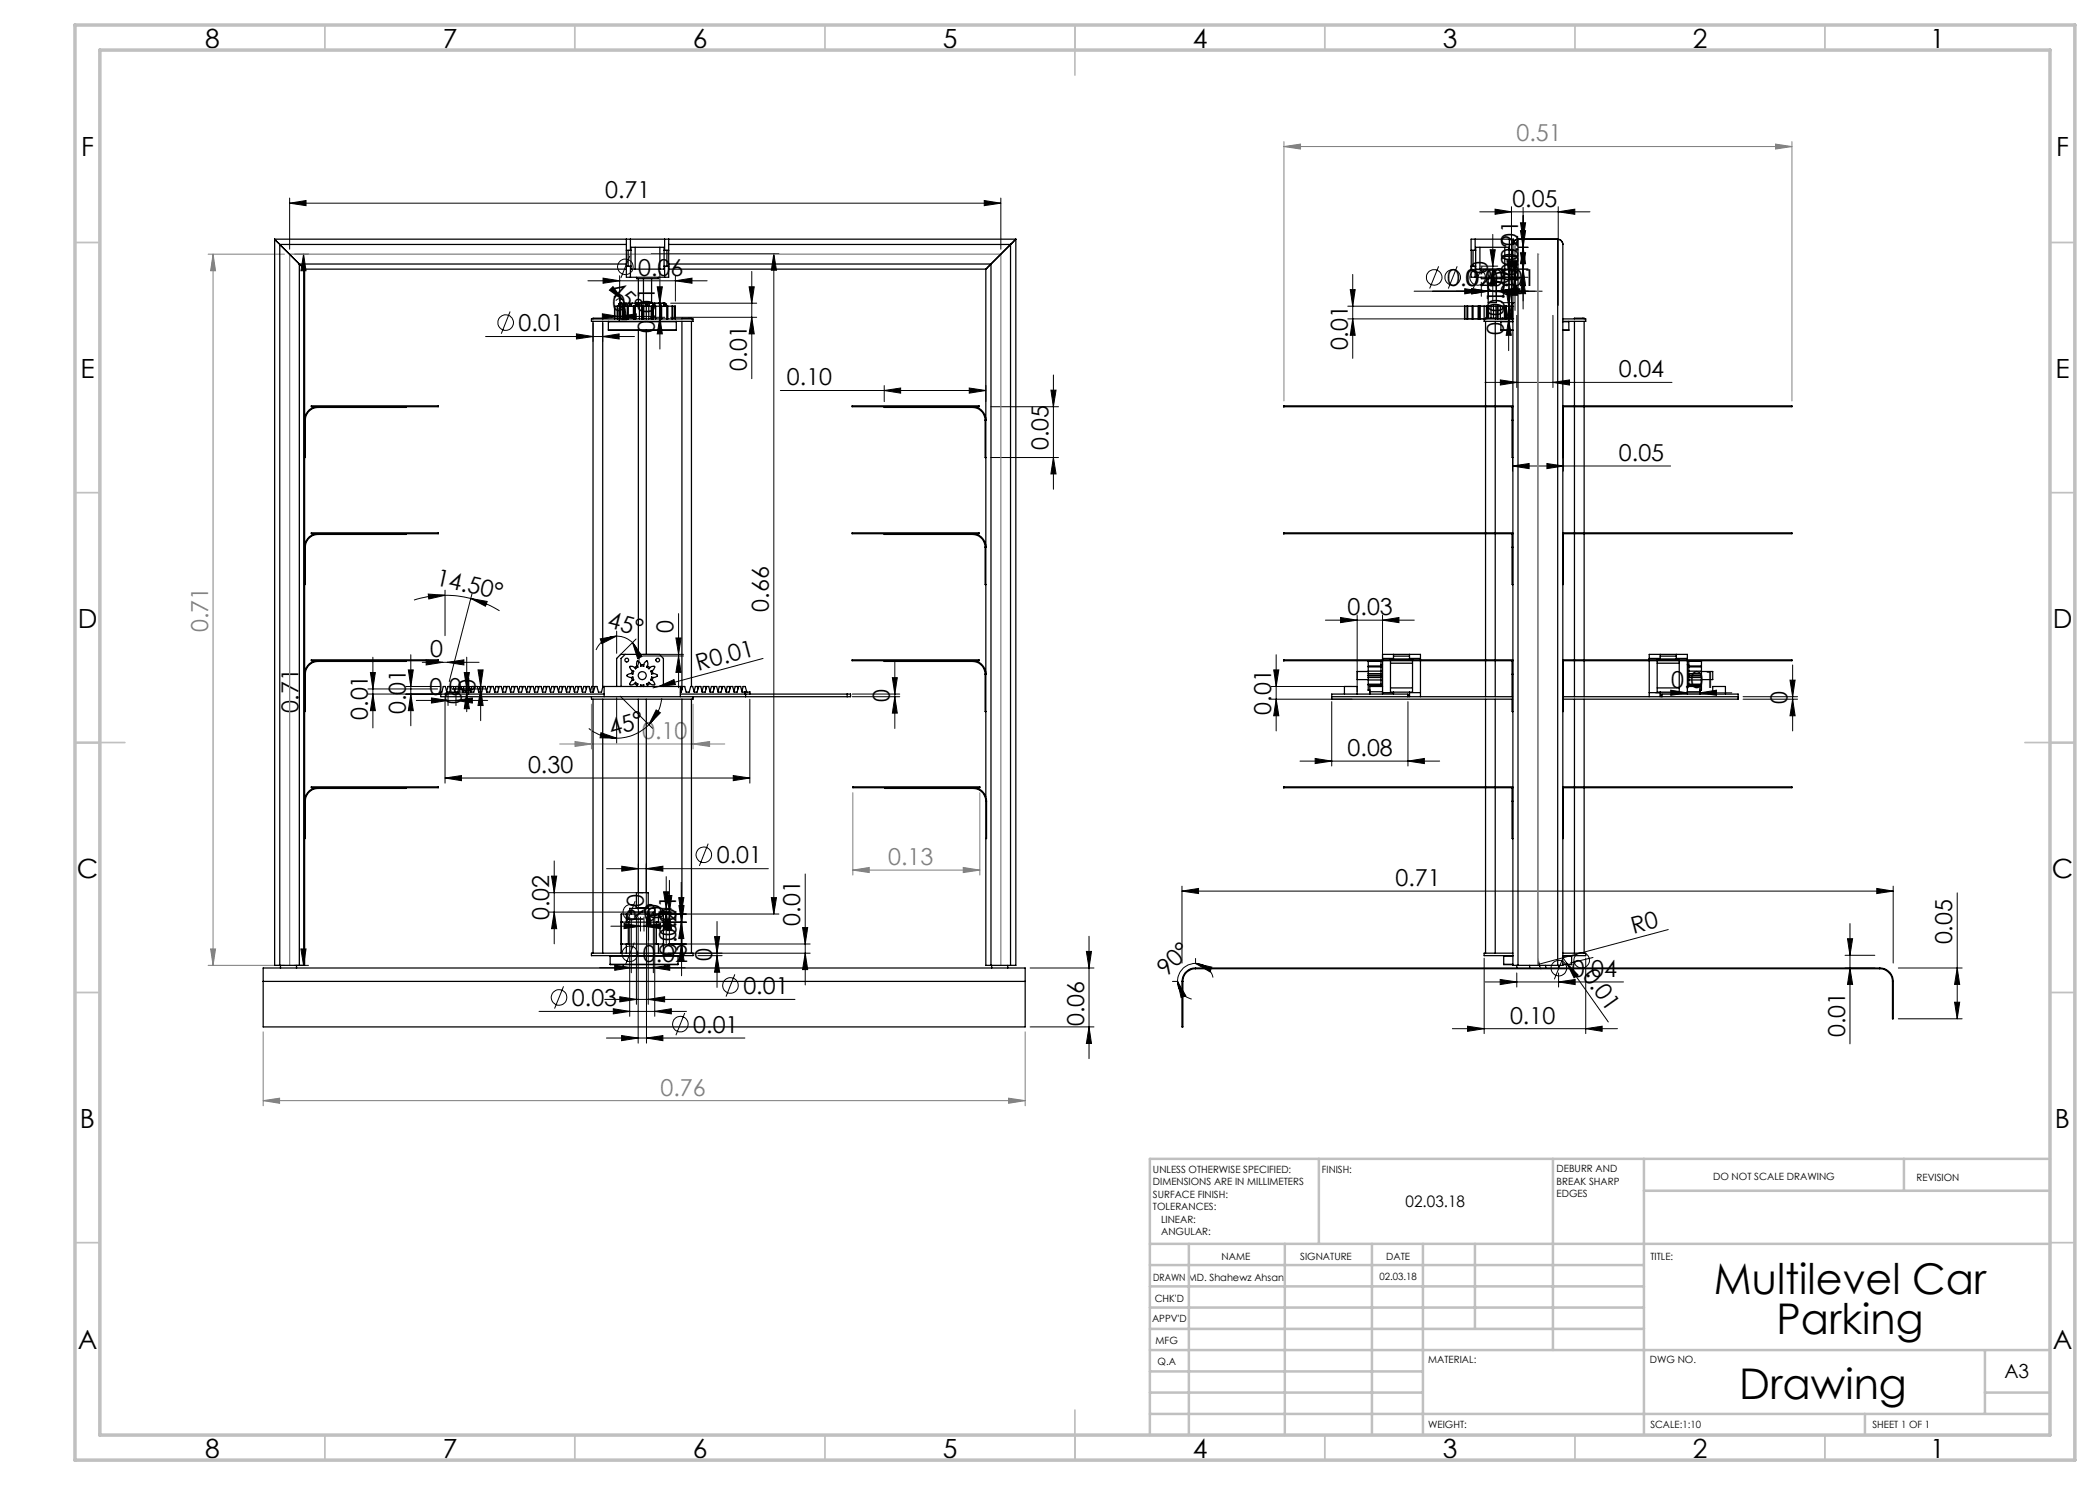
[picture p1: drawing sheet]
<svg xmlns="http://www.w3.org/2000/svg" width="420mm" height="297mm" viewBox="0 0 420 297" stroke-linecap="round" stroke-linejoin="round" font-family="sans-serif">
<g fill="none" stroke="#000" stroke-width=".2">
<path d="M57.9 39.6v10.2M200.2 39.6v10.2M57.9 40.6l3.3-.5v1zM57.9 40.6h142.3M58.9 50.8h2.8M60.7 50.8v142.3M60.7 50.8l.5 3.3h-1zM117.6 56.2h23.8M120.6 55.6l3.3 .6-3.3 .5zM121.9 58l.7-.7 2 2.7zM123.9 55.1v5.1M126 51.1l-1.8 4.5"/>
<path d="M130.2 50.7h25.6M131.4 57.4h1.1l-.5 3.2zM132 54.3v15.5M135.1 56.2l3.3-.6v1.1zM135.1 55.1v5.1M149.8 57.4h1l-.4 3.2zM150.4 54.3v21.4M154.8 50.7l.5 3.3h-1zM154.8 50.7v132.1M196.8 40.1l3.4 .5-3.4 .5zM270.1 57.9h.9l-.5 3.3zM270.5 54.9v16.8"/>
<path d="M282.8 58.2h25.6M287.7 53.3l-1.8 4.4M291.4 53.3l-1.7 4.4M292.9 57.7l3.4 .5-3.4 .6zM294.3 57.7l3.3 .5-3.3 .6zM294.4 57.7l3.2 .5-3.2 .6zM295.9 42.4h22.1M296.2 53.8h3.3M296.2 53.2h3.3M296.3 56.4v2.9M296.4 53.3l-1.8 4.4M297.6 56.4v2.9"/>
<path d="M298 49.9h1l-.4 3.3zM298.6 46.9v13.3M298.6 53.8l.4 3.3h-1zM299 41.8l3.3 .6-3.3 .5zM299.3 58.2l3.2-.5v1.1zM299.3 56.4v2.9M299.3 58.2l3.3-.5v1.1zM300.2 55.5h5.4M300.7 58.2l3.3-.5v1.1zM300.7 56.4v2.9M301.2 57.9h1.1l-.6 3.3zM301.4 52.1h1l-.5 3.4z"/>
<path d="M301.7 55.7h2.3M301.7 54.9v15.2M301.9 49.1v17.8M302.3 41.3v19.8M302.5 52.1h1l-.5 3.4zM303 55.7l.5 3.4h-1zM303 49.1v13M303.7 53.8h1.9M303.7 49.5h1.9M303.7 47.8h1.9M304.1 50.5h1l-.5 3.3zM304.1 46.1h1l-.5 3.4z"/>
<path d="M304.1 44.6h1l-.5 3.2zM304.6 41.5v20.3M304.6 55.5l.5 3.2h-1zM304.6 53.8l.5 3.3h-1zM304.6 49.5l.5 3.2h-1zM311.6 42.4l3.4-.6v1.1zM311.6 41.3v19.8M97.1 67.3h29.8M102 62.3l-1.7 4.4M115.3 66.8l3.3 .5-3.3 .5zM118.6 64.6v3.7M120.5 62.8l3.3 .5-3.3 .5z"/>
<path d="M120.5 67.3l3.3-.5v1zM120.5 64.6v3.7M120.9 63.3h9.4M123.8 61.7v2.6M123.9 63.3l3.3-.5v1zM123.9 61.7v2.6M124.6 60l.2 .6M124.6 60l-.1-.1a.96 .96 0 0 0-1.3 .2M124.8 60.6l.5 3.4h-.9zM124.8 60.6a.89 .89 0 0 1-.7 1M130.1 63.5h2.9M130.1 60.6h2.9"/>
<path d="M132 63.5l.5 3.3h-1.1zM134.1 63.5h17.2M134.1 60.6h17.2M150.4 63.5l.4 3.3h-1zM156.1 78.1h41.1M176.8 78.1l3.3-.5v1zM176.8 77.1v3.2M193.9 77.6l3.3 .5-3.3 .5zM197.2 77.1v3.2M210.2 78h1l-.5 3.3zM210.7 75v22.9M269.6 63.8h27.9"/>
<path d="M269.6 61.2h27.9M270.5 63.8l.5 3.3h-.9zM297 76.5h37.4M299.5 63.8h3.3M299.5 61.2h3.3M300.1 76l3.3 .5-3.3 .5zM300.2 60.5h2.7M301.7 63.8l.6 3.3h-1.1zM301.9 60.5l.5 3.3h-1zM303.4 63.1v14.4M310.6 76.5l3.3-.5v1zM310.6 63.1v14.4"/>
<path d="M198.2 81.3h13.5M198.2 91.5h13.5M210.7 91.5l.5 3.3h-1zM302.5 93.2l3.3-.5v1zM302.5 82.3v11.9M302.5 93.2h31.6M309.4 92.7l3.3 .5-3.3 .5zM312.7 82.3v11.9M85.7 118.8l3.3 .3-3.2 .7zM89 119.1a19.3 19.3 0 0 1 5.2 .6M89 119.1a19.7 19.7 0 0 0-6.2 .9M89 118v9.1"/>
<path d="M94.2 119.7l3.2 .6-.3 .9zM94.2 119.7a20.8 20.8 0 0 1 5.7 2.5M94.4 118.7l-4.5 17.6M73.6 138.8h14.4M73.6 137.8h13.9M74.1 134.5h1l-.5 3.3zM74.6 131.4v14.2M74.6 138.8l.5 3.3h-1zM81.2 137.3h6.8M81.7 134h1l-.5 3.3zM82.2 130.9v14.3M82.2 138.8l.5 3.3h-1z"/>
<path d="M84.5 132.5h11.3M85.2 132l3.3 .5-3.3 .5zM86.3 139.6l3.3 .5-3.3 .5zM89 139.8v16.8M89.5 132.5l3.3-.5v1zM89.6 138.3v2.8M90.3 138.4h4.1M90.5 137.8h6.6M90.6 137.3h6.5M91.2 138.3v2.8M92.9 134.5h1l-.6 3.3zM93.3 131.4v10.9"/>
<path d="M93.3 138.4l.6 3.3h-1zM95.6 134h1l-.5 3.3zM96.1 134.3v9.8M96.1 137.8l.5 3.3h-1zM120.1 127.8l3.2-.6-2.9 1.5zM123.3 127.2a4.6 4.6 0 0 1 3.2 1.3M123.3 127.2a4.7 4.7 0 0 0-4.1 2.8M123.3 126.2v4.5M123.3 139.6v9M124 139.2l6.5 6.5M126.5 128.5l1.9 2.8-.9 .4zM126.5 128.5a4.6 4.6 0 0 1 1 4.9"/>
<path d="M127.2 127.8l-3.2 3.2M128.6 131.2h8.1M128.6 130.9h8.1M131.8 137.3l3-1.4 .3 1zM131.8 137.3l-1.2 .3M132.4 139.6a8.8 8.8 0 0 1-2.6 5.4M135.2 127.6h1l-.5 3.3zM135.7 122.7v14.8M135.7 131.2l.5 3.3h-1zM150 139.8v16.8M152.6 131.7l-20.8 5.6M170.5 139.3h9.5"/>
<path d="M170.5 138.8h9.5M178.5 135.5h1l-.5 3.3zM179 132.5v13.2M179 139.3l.5 3.3h-1zM254.2 137.3h16.2M254.2 139.8h16.2M254.7 134h1.1l-.6 3.3zM255.2 130.9v15.3M255.2 139.8l.6 3.4h-1.1zM265.1 124h17.8M268.1 123.5l3.3 .5-3.3 .5zM271.4 123v15.3"/>
<path d="M276.5 124l3.3-.5v1zM276.5 123v15.3M331.1 138.6h15.3M334.2 138l3.3 .6-3.3 .5zM337.5 137.5v.3M340 138.6l3.3-.6v1.1zM340 137.5v.3M348.6 139.3h10.9M348.6 139.8h10.9M358 136h1l-.5 3.3zM358.5 133v13.2M358.5 139.8l.5 3.4h-1z"/>
<path d="M83.3 140.1h14.2M89 155.6l3.3-.5v1zM89 155.6h61M91.2 140.1l3.3-.5v1zM117.8 145.7l.3 .2a8.9 8.9 0 0 0 5.2 1.7M120.2 146.5l3.1 1.1h-3.3zM129.8 145a9.1 9.1 0 0 1-6.5 2.6M131.2 142l.9 .6-2.3 2.4zM146.6 155.1l3.4 .5-3.4 .5zM260 152.2h27.9M263 151.7l3.3 .5-3.3 .5zM266.3 140.3v12.9"/>
<path d="M281.6 152.2l3.3-.5v1zM281.6 140.3v12.9M109.8 178.5h18.8M110.3 175.2h1l-.5 3.3zM110.8 172.2v16.6M121.3 173.7h32.4M124.4 173.2l3.3 .5-3.3 .5zM127.7 172.8v9M129.3 173.7l3.3-.5v1zM129.3 172.8v9M132.7 178.4h1l-.5 3.3zM133.2 175.3v13.5"/>
<path d="M133.4 179.1h1l-.5 3.3zM133.9 176.1v13.1M135.7 179.5h1.1l-.6 3.3zM136.2 176.5v14.3M136.3 178.1v17.1M141.6 168.7l-1.7 4.5M154.3 179.5h1l-.5 3.3zM161 174.8v22.2M236.4 178.2l3.3-.5v1zM236.4 177.2v15.4M236.4 178.2h142.2M375.4 177.7l3.2 .5-3.2 .5z"/>
<path d="M378.6 177.2v15.4M391.4 178.6v25.2M58.9 193.1h2.8M60.2 189.8h1l-.5 3.3zM109.8 182.4h18.8M110.8 182.4l.5 3.3h-1zM112.7 197.3l-1.8 4.4M119.9 193.5h17.1M120.9 199.9h38.1M122.2 185.2h12.9M122.9 193l3.4 .5-3.4 .6zM124 199.4l3.3 .5-3.3 .5z"/>
<path d="M124.8 184.7l3.3 .5-3.3 .5zM125.9 183.4v19.9M126.3 183.8v10.8M126.9 188.5l-1.8 4.5M127 180.2l-1.7 4.5M127.3 183.4v17.5M127.6 183.4v25.2M128.1 183.4v2.8M128.8 185.2l3.3-.5v1zM128.8 183.4v2.8M129.3 183.4v25.2M129.6 199.9l3.3-.5v1z"/>
<path d="M129.6 183.4v17.5M129.7 181.6v6.4M129.7 181.7l.5 3.3h-1zM130.2 182.8h25.6M130.7 193.5l3.2-.5v1.1zM130.7 183.8v10.8M131 183.4v19.9M131.7 182.4h3.2M132 181.7h2.2M133.2 182.4l.5 3.3h-1zM133.6 190.6h28.4M133.6 188.8h28.4"/>
<path d="M133.6 184.4h3.7M133.9 182.8l.5 3.3h-1zM135.8 181.1h1l-.5 3.3zM136.2 184.4l.6 3.3h-1.1zM136.3 188.8l.5 3.3h-1zM139.6 191.1h4.8M142.9 187.3h1l-.5 3.3zM143.4 184.3v13.2M143.4 191.1l.5 3.3h-1zM147 194.9l-1.8 4.4M160.5 185.5h1l-.5 3.3zM161 190.6l.5 3.3h-1z"/>
<path d="M206 193.6h12.8M217.3 190.3h1l-.5 3.3zM217.8 187.3v24.4M234.5 196.3h1M235.5 196.3l1.7 2.9-1 .3zM235.5 196.3a3.6 3.6 0 0 0 2.8 3.5M239.1 192.7l3.3 .7-.4 1zM239.1 192.7a3.5 3.5 0 0 0-3.6 3.6M239.1 192.7a3.7 3.7 0 0 1 3.5 2.8M239.1 191.7v1.1M296.8 191.6v15.1M297 196.4h27.7"/>
<path d="M300 195.9l3.4 .5-3.4 .5zM303.4 194.6v2.8M307.7 192.9h.1M307.7 192.3l.3 1-.3-.4zM311.7 196.4l3.3-.5v1zM311.7 194.6v2.8M312.5 191.4l.8 1.2M312.7 191.4l-1.8 4.5M313.3 192.6l2.3 2.4-.8 .6zM313.3 192.6l8.4 11.8M317.1 191.6v15.1M318.7 191.5l-4.7 1.1"/>
<path d="M333.7 185.9l-26 7M369 193.6h6M369 191.1h6M369.5 187.7h1l-.5 3.4zM370 184.7v24.1M370 193.6l.5 3.3h-1zM379.7 193.6h12.7M391.4 193.6l.5 3.3h-1zM107.8 202.3h29.5M121.3 207.6h27.7M122.7 201.8l3.2 .5-3.2 .5zM124.3 207.1l3.3 .5-3.3 .5z"/>
<path d="M129.3 207.6l3.3-.5v1zM131 202.3l3.3-.5v1zM136.9 202.6l-1.7 4.4M206 205.4h12.8M217.8 205.4l.5 3.3h-1zM290.5 205.7h33M293.5 205.2l3.3 .5-3.3 .6zM317.1 205.7l3.3-.5v1.1zM379.7 203.8h12.7M390.9 200.4h1l-.5 3.4z"/>
<circle cx="125.1" cy="53.4" r="1.55"/>
<circle cx="286.8" cy="55.5" r="1.55"/>
<circle cx="290.5" cy="55.5" r="1.55"/>
<circle cx="295.5" cy="55.5" r="1.55"/>
<circle cx="101.1" cy="64.5" r="1.56"/>
<circle cx="140.8" cy="171" r="1.56"/>
<circle cx="111.8" cy="199.5" r="1.55"/>
<circle cx="126" cy="190.8" r="1.56"/>
<circle cx="126.2" cy="182.5" r="1.55"/>
<circle cx="146.1" cy="197.1" r="1.55"/>
<circle cx="311.8" cy="193.6" r="1.55"/>
<circle cx="316.3" cy="192" r="1.55"/>
<circle cx="136.1" cy="204.8" r="1.56"/>
</g>
<g fill="none" stroke="#808080" stroke-width=".2">
<path d="M256.8 29.3l3.3-.5v1zM256.8 28.3v51.9M256.8 29.3h101.6M355.1 28.8l3.3 .5-3.3 .5zM358.4 28.3v51.9M41.6 50.8h15.3M42.6 50.8v142.3M42.6 50.8l.5 3.3h-1zM111.9 148.8h33.1M115 148.3l3.3 .5-3.3 .5zM118.3 140.8v9M138.6 148.8l3.3-.5v1z"/>
<path d="M138.6 140.8v9M170.6 158.5v16.5M196 158.5v16.5M170.6 174l3.2-.5v1zM170.6 174h25.4M192.7 173.5l3.3 .5-3.3 .5zM41.6 193.1h15.3M42.1 189.8h1l-.5 3.3zM52.6 206.4v14.8M201.7 219.6l3.3 .5-3.3 .6zM205 206.4v14.8M52.6 220.1l3.3-.5v1.1z"/>
<path d="M52.6 220.1h152.4"/>
</g>
<g fill="none" stroke="#c0c0c0" stroke-width=".35">
<path d="M65 5v5M115 5v5M165 5v5M215 5v10M265 5v5M315 5v5M365 5v5M15 48.5h5M410 48.5h5M15 98.5h5M410 98.5h5M15 148.5h10"/>
<path d="M405 148.5h10M15 198.5h5M410 198.5h5M15 248.5h5M410 248.5h5M65 287v5M115 287v5M165 287v5M215 282v10M265 287v5M315 287v5M365 287v5"/>
</g>
<g fill="none" stroke="#c0c0c0" stroke-width=".5">
<path d="M263.8 231.8v17M310.6 231.8v38.2M328.8 231.8v55.2M328.8 238.2h81.2M380.8 231.8v6.4M410 231.8h-180v55.2M230 248.8h180M230 257.3h98.8M230 253h98.8M237.8 248.8v38.2M257 248.8v38.2M274.4 248.8v38.2"/>
<path d="M284.6 248.8v38.2M295 248.8v17M230 265.8h98.8M230 261.5h98.8M230 278.5h54.6M230 274.3h54.6M230 270h180M397 278.5h13M397 270v12.8M230 282.8h180M373 282.8v4.2"/>
</g>
<path d="M15 5h400v287h-400zM20 10h390v277h-390z" fill="none" stroke="#c0c0c0" stroke-width=".7"/>
<path d="M307.6 50.8v142.3M307.6 50.8h.1M57.9 193.1v-142.3h142.3v142.3" fill="none" stroke="#808080" stroke-width=".25"/>
<g fill="#000">
<path d="M131.8 137.3l3-1.4 .3 1zM307.7 192.3l.3 1-.3-.4zM313.3 192.6l2.3 2.4-.8 .6z"/>
<path d="M57.9 40.6l3.3-.5v1zM196.8 40.1l3.4 .5-3.4 .5zM176.8 78.1l3.3-.5v1zM193.9 77.6l3.3 .5-3.3 .5zM89 155.6l3.3-.5v1zM146.6 155.1l3.4 .5-3.4 .5zM85.2 132l3.3 .5-3.3 .5zM89.5 132.5l3.3-.5v1zM86.3 139.6l3.3 .5-3.3 .5zM91.2 140.1l3.3-.5v1zM236.4 178.2l3.3-.5v1zM375.4 177.7l3.2 .5-3.2 .5zM334.2 138l3.3 .6-3.3 .5zM340 138.6l3.3-.6v1.1z"/>
<path d="M135.1 56.2l3.3-.6v1.1zM120.6 55.6l3.3 .6-3.3 .5z"/>
<path d="M294.3 57.7l3.3 .5-3.3 .6zM299.3 58.2l3.3-.5v1.1z"/>
<path d="M300.7 58.2l3.3-.5v1.1zM292.9 57.7l3.4 .5-3.4 .6zM299.3 58.2l3.2-.5v1.1zM294.4 57.7l3.2 .5-3.2 .6z"/>
<path d="M311.6 42.4l3.4-.6v1.1zM299 41.8l3.3 .6-3.3 .5z"/>
<path d="M115.3 66.8l3.3 .5-3.3 .5zM120.5 67.3l3.3-.5v1z"/>
<path d="M122.6 57.3l-.7 .7 2.7 2zM124.8 60.6l-.4 3.4h.9z"/>
<path d="M270.1 57.9h.9l-.5 3.3zM270.5 63.8l.5 3.3h-.9z"/>
<path d="M301.7 63.8l.6 3.3h-1.1zM301.2 57.9h1.1l-.6 3.3z"/>
<path d="M310.6 76.5l3.3-.5v1zM300.1 76l3.3 .5-3.3 .5z"/>
<path d="M210.2 78h1l-.5 3.3zM210.7 91.5l.5 3.3h-1zM142.9 187.3h1l-.5 3.3zM143.4 191.1l.5 3.3h-1zM129.7 181.7l-.5 3.3h1zM149.8 57.4h1l-.4 3.2zM150.4 63.5l.4 3.3h-1zM92.9 134.5h1l-.6 3.3zM93.3 138.4l.6 3.3h-1zM391.4 193.6l.5 3.3h-1zM390.9 200.4h1l-.5 3.4zM304.1 50.5h1l-.5 3.3zM304.6 55.5l.5 3.2h-1zM302.5 52.1h1l-.5 3.4zM303 55.7l.5 3.4h-1zM301.4 52.1h1l-.5 3.4zM301.9 60.5l.5 3.3h-1z"/>
<path d="M94.2 119.7l3.2 .6-.3 .9zM85.7 118.8l3.3 .3-3.2 .7z"/>
<path d="M120.1 127.8l.3 .9 2.9-1.5zM126.5 128.5l1 3.2 .9-.4z"/>
<path d="M135.7 131.2l.5 3.3h-1zM135.2 127.6h1l-.5 3.3z"/>
<path d="M276.5 124l3.3-.5v1zM268.1 123.5l3.3 .5-3.3 .5zM281.6 152.2l3.3-.5v1zM263 151.7l3.3 .5-3.3 .5z"/>
<path d="M131.2 142l-1.4 3 2.3-2.4zM120.2 146.5l-.2 1.1h3.3z"/>
<path d="M129.3 173.7l3.3-.5v1zM124.4 173.2l3.3 .5-3.3 .5z"/>
<path d="M60.2 189.8h1l-.5 3.3zM60.7 50.8l.5 3.3h-1zM217.8 205.4l.5 3.3h-1zM217.3 190.3h1l-.5 3.3zM161 190.6l.5 3.3h-1zM160.5 185.5h1l-.5 3.3zM136.3 188.8l.5 3.3h-1zM135.8 181.1h1l-.5 3.3zM136.2 184.4l.6 3.3h-1.1zM135.7 179.5h1.1l-.6 3.3zM133.9 182.8l.5 3.3h-1zM133.4 179.1h1l-.5 3.3zM154.3 179.5h1l-.5 3.3zM154.8 50.7l.5 3.3h-1zM133.2 182.4l.5 3.3h-1zM132.7 178.4h1l-.5 3.3zM110.8 182.4l.5 3.3h-1zM110.3 175.2h1l-.5 3.3zM132 63.5l.5 3.3h-1.1zM131.4 57.4h1.1l-.5 3.2zM179 139.3l.5 3.3h-1zM178.5 135.5h1l-.5 3.3zM82.2 138.8l.5 3.3h-1zM81.7 134h1l-.5 3.3zM74.6 138.8l.5 3.3h-1zM74.1 134.5h1l-.5 3.3zM96.1 137.8l.5 3.3h-1zM95.6 134h1l-.5 3.3zM370 193.6l.5 3.3h-1zM369.5 187.7h1l-.5 3.4zM358.5 139.8l.5 3.4h-1zM358 136h1l-.5 3.3zM255.2 139.8l.6 3.4h-1.1zM254.7 134h1.1l-.6 3.3zM298.6 53.8l.4 3.3h-1zM298 49.9h1l-.4 3.3zM304.6 53.8l.5 3.3h-1zM304.1 46.1h1l-.5 3.4zM304.6 49.5l.5 3.2h-1zM304.1 44.6h1l-.5 3.2z"/>
<path d="M122.9 193l3.4 .5-3.4 .6zM130.7 193.5l3.2-.5v1.1z"/>
<path d="M235.5 196.3l.7 3.2 1-.3zM239.1 192.7l2.9 1.7 .4-1z"/>
<path d="M300 195.9l3.4 .5-3.4 .5zM311.7 196.4l3.3-.5v1z"/>
<path d="M131 202.3l3.3-.5v1zM122.7 201.8l3.2 .5-3.2 .5zM129.6 199.9l3.3-.5v1zM124 199.4l3.3 .5-3.3 .5zM129.3 207.6l3.3-.5v1zM124.3 207.1l3.3 .5-3.3 .5zM128.8 185.2l3.3-.5v1zM124.8 184.7l3.3 .5-3.3 .5zM123.9 63.3l3.3-.5v1zM120.5 62.8l3.3 .5-3.3 .5zM309.4 92.7l3.3 .5-3.3 .5zM302.5 93.2l3.3-.5v1z"/>
<path d="M317.1 205.7l3.3-.5v1.1zM293.5 205.2l3.3 .5-3.3 .6z"/>
</g>
<g fill="#808080">
<path d="M201.7 219.6l3.3 .5-3.3 .6zM52.6 220.1l3.3-.5v1.1zM192.7 173.5l3.3 .5-3.3 .5zM170.6 174l3.2-.5v1zM138.6 148.8l3.3-.5v1zM115 148.3l3.3 .5-3.3 .5zM355.1 28.8l3.3 .5-3.3 .5zM256.8 29.3l3.3-.5v1z"/>
<path d="M42.1 189.8h1l-.5 3.3zM42.6 50.8l.5 3.3h-1z"/>
</g>
<g fill="none" stroke="#000" stroke-width=".25">
<path d="M54.9 47.8l1.1 1.1M54.9 47.8v145.3h1.1M54.9 47.8h148.3M56 48.9l3.9 3.9M56 48.9v144.2M56 48.9h69.3M59.9 52.8l1 1M59.9 52.8v140.3M59.9 52.8h65.4M60.9 53.8v139.3h-1M60.9 53.8h64.4M125.3 53.2h.9"/>
<path d="M125.3 47.8v7.7h8.4v-7.7M125.3 50.1h.9M125.6 50.1v3.1M126.1 47.8v2.3M126.1 53.2v2.3M126.2 49.5h6.6v4.3h-6.6zM127 49.5v4.3M127.3 55.5v.2h4.4v-.2M127.7 55.7v4.9M128.7 55.7v4.8h1.6v-4.8M132 49.5v4.3M132.8 53.2h.9"/>
<path d="M132.8 50.1h.9M132.9 47.8v2.3M132.9 53.2v2.3M133.4 50.1v3.1M133.7 53.8h63.5M133.7 48.9h68.4M133.7 52.8h64.5M197.2 53.8v105.5M198.2 52.8l-1 1M198.2 52.8v140.3M202.1 48.9v144.2M202.1 48.9l-3.9 3.9"/>
<path d="M203.2 47.8l-1.1 1.1M203.2 47.8v145.3h-1.1M294.3 50.1v3.1M294.6 50.1v3.1M295 47.8v2.3M295 53.2v2.3M295.1 53.2h-.9v2.3h8.4M296 49.5v4.3M296.3 55.5v.2h4.4v-.2M297.6 55.7v4.8h1.7v-4.8M301 49.5v4.3M301.8 50.1v3.1"/>
<path d="M301.9 47.8v2.3M301.9 53.2v2.3M302.3 50.1v3.1M302.6 48.9v144.2h1M302.6 50.1h-.8v-.6h-6.7v4.3h6.7v-.6h.8M302.7 48.4v-.6h-8.5v2.3h.9M303.6 47.8a1.02 1.02 0 0 0-1 1.1M303.6 47.8h7.9M303.6 47.8v145.3M311.5 47.8a1.09 1.09 0 0 1 1.1 1.1M311.5 47.8a1.02 1.02 0 0 1 1.1 1.1M311.5 47.8v145.3"/>
<path d="M312.6 48.9v144.2h-1.1M118.6 63.8v-.2h1.9v.2M118.6 64.3v74.1M120.5 64.3v73.2M121.7 66h13.6M121.7 64.3h.1M121.7 64.3h13.6M121.7 64.3v1.7M122.9 61.2h.5M122.9 61.2v2.6M123.4 61.2h.1M123.4 61.2v2.6"/>
<path d="M123.5 61.2h.5M123.5 61.2v2.6M123.8 60.8h.1M123.8 60.8v.4M123.9 60.6h.2M123.9 60.6h.1M123.9 60.6l-.1 .2M124 61.2h.5M124 61.2v2.6M124 60.8h.1M124 60.8v3M124.1 60.6h.2"/>
<path d="M124.1 60.6l-.1 .2M124.1 60.8v.4M124.3 60.6h.5M124.3 60.6l-.2 .2M124.5 63.8h.1M124.5 61.2h.1M124.5 61.2v2.6M124.5 63.8h-6.2v.5h20.3v-.5h-4.1M124.6 63.8h.8M124.6 61.2h.8M124.6 61.2v2.6M124.7 60.8h.3"/>
<path d="M124.7 60.8v.4M124.8 60.6h.4M124.8 60.6l-.1 .2M125 60.8v.4M125.2 60.6h.7M125.2 60.6l-.2 .2M125.4 63.8h.3M125.4 61.2h.3M125.4 61.2v2.6M125.7 63.8h1M125.7 61.2h1M125.7 61.2v2.6"/>
<path d="M125.9 60.8h.4M125.9 60.6h.5M125.9 60.6v.6M126.3 60.8v.4M126.4 60.6h.7M126.4 60.6l-.1 .2M126.7 63.8h.2M126.7 61.2h.2M126.7 61.2v2.6M126.9 63.8h.2M126.9 61.2h1M126.9 63.8h.1"/>
<path d="M126.9 61.2h.1M126.9 61.2v2.6M127.1 63.8h.8M127.1 60.6h.2M127.1 60.6v3.2M127.3 60.6h.1M127.3 60.6v.6M127.4 60.6h.6M127.4 60.6l.1 .2M127.5 60.8h.3M127.5 60.8v.4M127.7 66.1v64.8"/>
<path d="M127.8 60.8v.4M127.9 63.8h.4M127.9 61.2h.4M127.9 61.2v2.6M128 60.6h.3M128 60.6l-.2 .2M128.3 60.6h.3M128.3 60.6v.6M128.3 63.8h.2M128.3 61.2h.2M128.3 61.2v2.6M128.5 63.8h.3"/>
<path d="M128.5 61.2h.3M128.5 61.2v2.6M128.6 60.6h.4M128.6 60.6v.6M128.8 63.8h.5M128.8 61.2h.5M128.8 61.2v2.6M129 60.6h.5M129 60.6l.1 .2M129.1 60.8h.4M129.1 60.8v.4M129.3 63.8h.5"/>
<path d="M129.3 61.2h.5M129.3 60.5v.1M129.3 61.2v2.6M129.3 66.1v64.8M129.5 60.8v.4M129.5 60.6h.1M129.5 60.6v.2M129.6 60.6h.3M129.6 60.6v.6M129.8 63.8h.4M129.8 61.2h.4M129.8 61.2v2.6"/>
<path d="M129.9 60.6h.6M129.9 60.6v.6M130.2 63.8h.3M130.2 61.2h.3M130.2 61.2v2.6M130.5 60.6h.5M130.5 60.6l.1 .2M130.5 63.8h.2M130.5 61.2h.2M130.5 61.2v2.6M130.6 60.8h.4M130.6 60.8v.4"/>
<path d="M130.7 63.8h.4M130.7 61.2h.4M130.7 61.2v2.6M131 60.6h.7M131 60.6v.6M131.1 63.8h.8M131.1 61.2h.8M131.1 61.2v2.6M131.7 60.6h.4M131.7 60.6l.2 .2M131.9 60.8h.3M131.9 60.8v.4"/>
<path d="M131.9 63.8h.3M131.9 61.2h.3M131.9 61.2v2.6M132.1 60.6h.5M132.1 60.6l.1 .2M132.2 63.8h.1M132.2 61.2h.1M132.2 60.8v3M132.3 63.8h1M132.3 61.2h1M132.3 61.2v2.6M132.6 60.6h.2"/>
<path d="M132.6 60.6l.2 .2M132.8 60.8h.1M132.8 60.6h.2M132.8 60.8v.4M132.8 60.6l.1 .2M132.9 60.8v.4M133 60.6l.1 .2M133.1 60.8h.1M133.1 60.8v.4M133.3 63.8h.3M133.3 61.2h.3M133.3 61.2v2.6"/>
<path d="M133.6 63.8h.8M133.6 61.2h.8M133.6 61.2v2.6M134.4 63.8h.1M134.4 61.2h.1M134.4 61.2v2.6M134.5 61.2h.5M134.5 61.2v2.6M135 61.2v2.6M135.2 64.3h.1M135.3 64.3v1.7M136.4 63.8v-.2h1.9v.2"/>
<path d="M136.4 64.3v73.7M138.3 64.3v73M292.9 61.2h.5M292.9 63.8h.5M292.9 61.2v2.6M293.4 61.2h.1M293.4 63.8h.1M293.4 61.2v2.6M293.5 61.2h.9M293.5 63.8h.9M293.5 61.2v2.6M294.4 61.2h.2"/>
<path d="M294.4 63.8h.2M294.4 61.2v2.6M294.6 61.2h1M294.6 63.8h1M294.6 61.2v2.6M295.6 61.2h.2M295.6 63.8h.2M295.6 61.2v2.6M295.8 61.2h.3M295.8 63.8h.3M295.8 61.2h.1M295.8 63.8h.1"/>
<path d="M295.8 61.2v2.6M296.1 61.2h.7M296.1 63.8h6.5M296.1 61.2v2.6M296.8 61.2h.5M296.8 61.2v3.1h5.8M297.1 64.3v16.9M297.3 61.2h.2M297.3 63.6h-.2v.2M297.3 63.6h1.7v.2M297.3 61.2v2.4M297.5 61.2h.2"/>
<path d="M297.5 61.2v2.4M297.7 61.2h.5M297.7 61.2v2.4M298.2 61.2h.5M298.2 61.2v2.4M298.7 61.2h.5M298.7 61.2v2.4M299 64.3v16.9M299.2 61.2h.3M299.2 61.2v2.6M299.5 61.2h.1M299.5 61.2v2.6"/>
<path d="M299.6 61.2h.5M299.6 61.2v2.6M300.1 61.2h.8M300.1 61.2v2.6M300.2 66l2.4 .1M300.2 66h2.4M300.2 64.3h2.4M300.2 64.3v1.7M300.2 64.3h.1M300.9 61.2h.2M300.9 61.2v2.6M301.1 61.2h.1"/>
<path d="M301.1 61.2v2.6M301.1 61.2h.2M301.3 61.2h1.2v2.6M301.3 61.2v2.6M302.3 60.8h.1M302.3 60.8l.3-.2-.2 .2M302.3 60.8v3M302.4 60.8v.4M302.5 61.2h.1M312.6 66h1.2M312.6 64.3h1.2M312.6 63.8h4.5v.5h-4.5"/>
<path d="M313.7 64.3h.1M313.8 66l-1.2 .1M313.8 64.3v1.7M314.9 63.8v-.2h1.9v.2M314.9 64.3v16.9M316.8 64.3v16.9M61.1 84v7.5h-.2M62.3 81.2h25.4v.1h-25.4zM63.6 81.5a2.57 2.57 0 0 0-2.5 2.5M63.6 81.5v-.2a2.62 2.62 0 0 0-2.7 2.7h.2M81.2 81.3v.2h-17.6M170.4 81.2h25.4v.1h-25.4z"/>
<path d="M176.8 81.3v.2h17.7M194.5 81.5v-.2a2.62 2.62 0 0 1 2.7 2.7h-.2M194.5 81.5a2.57 2.57 0 0 1 2.5 2.5M197 84v7.5h.2M256.8 81.2v.1M297.1 81.3v25.3M299 81.3v25.3M302.4 81.5v2.5M302.4 81.5h.1M302.4 84h.2M302.4 84v7.5h.2M302.4 81.3v.2"/>
<path d="M302.5 81.3v10.2M302.6 81.2h-45.9v.1h45.9M312.6 81.2h45.8v.1h-45.8M312.6 84h.1M312.7 81.3v2.7M312.7 84v7.5h-.1M314.9 81.3v25.3M316.8 81.3v25.3M61.1 109.4v7.5h-.2M62.3 106.6h25.4v.1h-25.4zM63.6 106.9a2.57 2.57 0 0 0-2.5 2.5M63.6 106.9v-.2a2.62 2.62 0 0 0-2.7 2.7h.2"/>
<path d="M81.2 106.7v.2h-17.6M170.4 106.6h25.4v.1h-25.4zM176.8 106.7v.2h17.7M194.5 106.9a2.57 2.57 0 0 1 2.5 2.5M194.5 106.9v-.2a2.62 2.62 0 0 1 2.7 2.7h-.2M197 109.4v7.5h.2M256.8 106.6v.1M297.1 106.7v25.3M299 106.7v25.3M302.4 106.9v2.5M302.4 109.4h.2M302.4 106.9h.1"/>
<path d="M302.4 109.4v7.5h.2M302.4 106.7v.2M302.5 106.7v10.2M302.6 106.6h-45.9v.1h45.9M312.6 106.6h45.8v.1h-45.8M312.6 109.4h.1M312.7 106.7v2.7M312.7 109.4v7.5h-.1M314.9 106.7v25.3M316.8 106.7v25.3M61.1 134.8v7.5h-.2M62.3 132h25.4v.1h-25.4z"/>
<path d="M63.6 132.3v-.2a2.62 2.62 0 0 0-2.7 2.7h.2M63.6 132.3a2.57 2.57 0 0 0-2.5 2.5M81.2 132.1v.2h-17.6M88.2 138.8v.5h81.9v-.5h-34M90.1 137.8l-.1-.5h-.4l-.3 1M91.7 137.8l-.1-.5h-.4l-.3 1M93.3 137.8l-.1-.5h-.4l-.3 1M94.9 137.8l-.1-.5h-.4l-.3 1M96.5 137.8l-.1-.5h-.4l-.3 1M98.1 137.8l-.1-.5h-.4l-.3 1M99.7 137.8l-.1-.5h-.4l-.3 1M101.3 137.8l-.1-.5h-.4l-.3 1"/>
<path d="M102.9 137.8l-.1-.5h-.4l-.3 1M104.5 137.8l-.1-.5h-.4l-.3 1M106.1 137.8l-.1-.5h-.4l-.3 1M107.7 137.8l-.1-.5h-.5l-.2 1M109.3 137.8l-.2-.5h-.3l-.3 1M110.9 137.8l-.2-.5h-.4l-.2 1M112.5 137.8l-.1-.5h-.5l-.2 1M114.1 137.8l-.2-.5h-.4l-.2 1M115.7 137.8l-.2-.5h-.4l-.2 1M117.3 137.8l-.2-.5h-.4l-.2 1M118.3 139.3v.5h20.3v-.5M118.6 139.8v50.8"/>
<path d="M118.6 137.3h-.3l-.2 1M120.5 139.8v50.8M120.8 137.3v2M123.3 137.3v-5.6l.8-.8h7.8l.8 .8v5.6M125 130.9l-.8 .8v5.6M126.3 135.5l.2 .6M126.5 134.2l-.2 .5M126.9 136.7l.5 .4M127.4 137.3l.2-.5-.2-.1a.32 .32 0 0 0-.4-.2 .32 .32 0 0 0-.2 .3 .59 .59 0 0 1-.9 0 1.01 1.01 0 0 1 .9-.8l-.2-.6a.79 .79 0 0 1-1.2-.4 1.05 1.05 0 0 1 1.2-.2l.2-.6a1 1 0 0 1-.9-.9 .91 .91 0 0 1 1.2 .5l.5-.4a.85 .85 0 0 1 0-1.2 .98 .98 0 0 1 .5 1h.3a.33 .33 0 0 0 .4-.1 .33 .33 0 0 0 0-.4l.5-.5a.85 .85 0 0 1 0 1.2l.2 .1a.32 .32 0 0 0 .3 .2 .32 .32 0 0 0 .3-.3 .63 .63 0 0 1 .9-.1v.1a.92 .92 0 0 1-.9 .8l.2 .6a.79 .79 0 0 1 1.2 .4 1.05 1.05 0 0 1-1.2 .2l-.2 .6a.91 .91 0 0 1 .9 .9 .81 .81 0 0 1-1.2-.4l-.5 .3 .2 .5M127.4 133.2l-.5 .3M127.7 139.8v38.7M128.1 137.3v-.3h.7v.3"/>
<path d="M128.1 132.9h.7M129.3 139.8v38.7M129.5 133.2l.5 .3M130 136.7l-.5 .4M130.4 134.2l.2 .5M130.6 135.5l-.2 .6M136.1 138.4h.1l.3-1.1h.4l.3 1.1h.6l.3-1.1h.4l.4 1.1h.5l.3-1.1h.5l.2 1.1h.6l.3-1.1h.4l.3 1.1h.6l.3-1.1h.4l.3 1.1h.6l.3-1.1h.4l.3 1.1h.6l.3-1.1h.4l.3 1.1h.6l.3-1.1h.4l.3 1.1h.6M136.1 137.3v2M136.4 139.8v50.8M136.4 137.6l-.1-.3h-15.7l-.3 1.1h-.6l-.3-1.1h-.4l-.3 1.1h-.6l-.3-1.1h-.4l-.3 1.1h-.6l-.3-1.1h-.4l-.3 1.1h-.6l-.3-1.1h-.4l-.3 1.1h-.6l-.3-1.1h-.4l-.3 1.1h-.6l-.3-1.1h-.4l-.3 1.1h-.6l-.3-1.1h-.4l-.3 1.1h-.6l-.3-1.1h-.4l-.3 1.1h-.6l-.3-1.1h-.4l-.3 1.1h-.6l-.3-1.1h-.4l-.3 1.1h-.6l-.3-1.1h-.4l-.3 1.1h-.6l-.3-1.1h-.4l-.3 1.1h-.6l-.2-1.1h-.5l-.2 1.1h-.6l-.4-1.1h-.4l-.3 1.1h-.5l-.4-1.1h-.4l-.3 1.1h-.6l-.2-1.1h-.5l-.2 1.1h-.6l-.3-1.1h-.4l-.3 1.1h-.6l-.3-1.1h-.4l-.4 1.1h-.5l-.3-1.1h-.5l-.2 1.1h-.6l-.3-1.1h-.4l-.3 1.1h-.3v.4h32.7M138.3 139.8v50.8M139.6 137.8l-.1-.5h-.4l-.3 1"/>
<path d="M141.2 137.8l-.1-.5h-.4l-.3 1M142.8 137.8l-.1-.5h-.4l-.3 1M144.4 137.8l-.1-.5h-.4l-.3 1M146 137.8l-.1-.5h-.4l-.3 1M147.6 137.8l-.1-.5h-.5l-.2 1M148.4 138.3l.2-1h.4l.4 1.1h.6v.4M149 138.4v.4M149.1 138.8v.5M169.4 138.8v.5M170.4 132h25.4v.1h-25.4zM176.8 132.1v.2h17.7M194.5 132.3v-.2a2.62 2.62 0 0 1 2.7 2.7h-.2"/>
<path d="M194.5 132.3a2.57 2.57 0 0 1 2.5 2.5M197 134.8v7.5h.2M256.8 132v.1M266.3 139.3h36.2M268.9 138.8v-1.5h2.5v1.5M273.6 135v.2M273.6 135.2v.3M273.6 134.7v.3M273.6 136v.8M273.6 136.8v.1M273.6 133.3v.1M273.6 133.4v.8"/>
<path d="M273.6 133.2v.1M273.6 134.2v.5M273.6 135.5v.5M273.6 137v1M273.6 132.2v1M273.6 138h.4M273.6 134.3h-2.2v1.6h2.2M273.6 135.5h2.6M273.6 134.7h2.6M273.6 137h2.6M273.6 133.2h2.6M273.6 135.2h2.6"/>
<path d="M273.6 135h2.6M273.6 136h2.6M273.6 136.8h2.6M273.6 136.9h2.6M273.6 133.3h2.6M273.6 133.4h2.6M273.6 134.2h2.6M273.6 132.2h2.6M273.6 132.2h.1M273.6 136.9v.1M274 138.4h2.5M276.2 135v.2"/>
<path d="M276.2 135.2v.3M276.2 134.7v.3M276.2 135.5v1.3M276.2 136.8v.1M276.2 133.3v.1M276.2 133.4v1.3M276.2 136.9v.1M276.2 133.2v.1M276.2 137v.3M276.2 132.2v1M276.2 132.9h.3M276.2 132.2h.1"/>
<path d="M276.5 137.3h-2.5v1.5M276.5 132v-1.1h7.6v1.1M276.5 132.1v6.7M276.5 138.5h2.2M276.5 131.7h2.2M278.1 132.1v6.3h4.4v-6.3M278.1 132v-.2h4.4v.2M278.1 132.6h4.4M278.1 137.6h4.4M278.7 130.9v.9M278.7 138.4v.4M278.7 131.2h3.2"/>
<path d="M281.6 139.3v-.5h-15.3v1h36.2M281.6 139h.3M281.9 130.9v.9M281.9 138.4v.9M281.9 138.5h2.2M281.9 131.7h2.2M284.1 132.1v7.2M297.1 132.1v7.2M297.1 139.8v17.6M299 132.1v7.2M299 139.8v17.6M302.4 132.3v2.5"/>
<path d="M302.4 139.8v2.5h.2M302.4 134.8h.2M302.4 132.3h.1M302.4 132.1v.2M302.4 134.8v4.5M302.5 132.1v10.2M302.6 132h-45.9v.1h45.9M312.6 132h45.8v.1h-45.8M312.6 134.8h.1M312.7 132.1v2.7M312.7 139.3h34.9M312.7 134.8v7.5h-.1"/>
<path d="M314.9 132.1v7.2M314.9 139.8v17.6M316.8 132.1v7.2M316.8 139.8v17.6M329.8 132v-1.1h7.7v1.1M329.8 138.5h2.2M329.8 131.7h2.2M329.8 132.1v7.2M331.4 132.1v6.3h4.4v-6.3M331.4 132v-.2h4.4v.2M331.4 132.6h4.4M331.4 137.6h4.4"/>
<path d="M332 130.9v.9M332 138.4v.9M332 139h.4M332 131.2h3.2M332.4 139.3v-.5h15.2v1h-34.9M335.2 138.5h2.3M335.2 131.7h2.3M335.2 130.9v.9M335.2 138.4v.4M337.5 137.3h2.5v1.5M337.5 132.9h.2M337.5 138.4h2.5"/>
<path d="M337.5 132.1v6.7M337.7 135v.2M337.7 135.2v.3M337.7 134.7v.3M337.7 135.5v1.3M337.7 136.8v.1M337.7 133.3v.1M337.7 133.4v1.3M337.7 133.2v.1M337.7 136.9v.4M337.7 132.2v1M337.7 135.5h2.6"/>
<path d="M337.7 134.7h2.6M337.7 137h2.6M337.7 133.2h2.6M337.7 135.2h2.6M337.7 135h2.6M337.7 136h2.6M337.7 136.8h2.6M337.7 136.9h2.6M337.7 133.3h2.6M337.7 133.4h2.6M337.7 134.2h2.6M337.7 132.2h.1"/>
<path d="M337.7 132.2h2.6M340 138h.3M340.3 135v.2M340.3 135.2v.3M340.3 134.7v.3M340.3 136v.8M340.3 136.8v.1M340.3 133.3v.1M340.3 133.4v.8M340.3 136.9v.1M340.3 133.2v.1M340.3 135.5v.5"/>
<path d="M340.3 134.2v.5M340.3 137v1M340.3 132.2v1M340.3 138h-.3M340.3 134.3h2.2v1.6h-2.2M340.3 132.2h.1M342.5 138.8v-1.5h2.6v1.5M62.3 157.4h25.4v.1h-25.4zM63.6 157.7v-.2a2.62 2.62 0 0 0-2.7 2.7h.2M63.6 157.7a2.57 2.57 0 0 0-2.5 2.5M81.2 157.5v.2h-17.6M170.6 157.4h25.4v.1h-25.4z"/>
<path d="M177 157.5v.2h17.6M194.6 157.7v-.2a2.62 2.62 0 0 1 2.7 2.7M194.6 157.7a2.57 2.57 0 0 1 2.6 2.5M256.8 157.4v.1M297.1 157.5v33.1M299 157.5v33.1M302.4 157.7v2.5M302.4 157.7h.1M302.4 157.5v.2M302.5 157.5v10.2M302.6 157.4h-45.9v.1h45.9M312.6 157.4h45.8v.1h-45.8"/>
<path d="M312.7 157.5v2.7M314.9 157.5v33.1M316.8 157.5v33.1M61.1 160.2v7.5h-.2M197.2 160.2v32.9h1M197.2 160.2h.1M197.3 160.2v7.5h-.1M302.4 160.2v7.5h.2M302.4 160.2h.2M312.6 160.2h.1M312.7 160.2v7.5h-.1M52.6 196.3v-2.7h152.4v2.7"/>
<path d="M52.6 196.3v9.1h152.4v-9.1M52.6 196.3h152.4M56 193.1h3.9M56.1 193.1v.5M59.3 193.1v.5M118.3 190.6h20.3v.5h-20.3zM122 192.9h13.6M122 191.2h.1M122 191.2h13.6M122 191.2v1.7M122.1 191.1l-.1 .1M124.2 188.8h.1"/>
<path d="M124.2 184.4h.1M124.2 190.6v-7.8h8.5v7.8M124.2 184.4h8.5M124.2 188.8h8.5M124.3 184.4h.1M124.3 188.8h.1M124.3 182.8v1.6M124.3 188.8v1.8M124.6 192.9v.7M125.3 182.8v1.6M125.3 188.8v1.8M125.7 184.4h.1"/>
<path d="M125.7 188.8h.1M125.7 184.4v4.4M125.9 181.7h5.1v.7h-5.1zM126.3 182.4v.4M127.3 181.6l-.1 .1M127.3 181.6v-3.1h2.3v3.1M127.3 181.6h2.3M129.6 181.6l.1 .1M130.7 182.4v.4M131.3 188.8h.1M131.3 184.4h.1M131.3 184.4v4.4"/>
<path d="M131.7 182.8v1.6M131.7 188.8v1.8M132.7 184.4h.1M132.7 188.8h.1M133 192.9v.7M135.6 191.1v.1M135.6 191.2v1.7M198.2 193.1h3.9M198.3 193.1v.5M201.5 193.1v.5M236.4 196.3v9.1h.2v-9.1M236.4 196.3h.2"/>
<path d="M239.1 193.6a2.74 2.74 0 0 0-2.7 2.7M239.1 193.7a2.51 2.51 0 0 0-2.5 2.6M239.1 193.6h136.9M239.1 193.6v.1M239.1 193.7h136.9M300.7 192.9h1.9M300.7 191.2h1.9M300.7 191.2v1.7M300.8 191.1l-.1 .1M302.6 190.6h-5.8v.5h5.8M303.4 193.1v.5M303.6 193.1h7.9"/>
<path d="M305.9 193.1v.5M309.1 193.1v.5M311.7 193.1v.5M312.6 191.2h1.7M312.6 192.9h1.7M312.6 190.6h4.5v.5h-4.5M314.3 191.1v.1M314.3 192.9h-1.7M314.3 191.2v1.7M376 193.7a2.57 2.57 0 0 1 2.5 2.6M376 193.6a2.69 2.69 0 0 1 2.6 2.7M376 193.6v.1"/>
<path d="M378.5 196.3h.1M378.5 196.3v7.5h.1v-7.5"/>
<circle cx="125.4" cy="132" r=".37"/>
<circle cx="128.4" cy="135.1" r=".81"/>
<circle cx="131.5" cy="132" r=".37"/>
</g>
<g font-size="8.5">
<text x="342.8" y="258.8">Multilevel Car</text>
<text x="355.3" y="266.9">Parking</text>
<text x="347.9" y="279.7">Drawing</text>
</g>
<g font-size="5.3">
<text x="41" y="9.5">8</text>
<text x="88.5" y="9.5">7</text>
<text x="138.5" y="9.5">6</text>
<text x="188.5" y="9.5">5</text>
<text x="238.5" y="9.5">4</text>
<text x="288.5" y="9.5">3</text>
<text x="338.5" y="9.5">2</text>
<text x="386" y="9.5">1</text>
<text x="16.2" y="31.3">F</text>
<text x="411.2" y="31.3">F</text>
<text x="16.1" y="75.5">E</text>
<text x="411.1" y="75.5">E</text>
<text x="15.5" y="125.5">D</text>
<text x="410.5" y="125.5">D</text>
<text x="15.4" y="175.5">C</text>
<text x="410.4" y="175.5">C</text>
<text x="16" y="225.5">B</text>
<text x="411" y="225.5">B</text>
<text x="15.5" y="269.8">A</text>
<text x="410.5" y="269.8">A</text>
<text x="41" y="291.5">8</text>
<text x="88.5" y="291.5">7</text>
<text x="138.5" y="291.5">6</text>
<text x="188.5" y="291.5">5</text>
<text x="238.5" y="291.5">4</text>
<text x="288.5" y="291.5">3</text>
<text x="338.5" y="291.5">2</text>
<text x="386" y="291.5">1</text>
</g>
<g font-size="4.7" fill="#808080">
<text x="303.3" y="28.3">0.51</text>
<text x="41.6" y="126.5" transform="rotate(-90 41.6 126.5)">0.71</text>
<text x="128.4" y="147.8">0.10</text>
<text x="177.6" y="173">0.13</text>
<text x="132.1" y="219.1">0.76</text>
</g>
<g font-size="4.7">
<text x="121" y="39.6">0.71</text>
<text x="302.5" y="41.3">0.05</text>
<text x="303.6" y="53.2" transform="rotate(-90 303.6 53.2)">0.01</text>
<text x="121.5" y="58.2" transform="rotate(43 121.5 58.2)">45°</text>
<text x="127.6" y="55.1">0.06</text>
<text x="289.4" y="57.2">0.02</text>
<text x="293.1" y="57.2">0.01</text>
<text x="297.6" y="54.8" transform="rotate(-90 297.6 54.8)">0</text>
<text x="298.1" y="57.2">0.01</text>
<text x="303.6" y="56.2" transform="rotate(-90 303.6 56.2)">0.02</text>
<text x="303.6" y="59.2" transform="rotate(-90 303.6 59.2)">0.01</text>
<text x="122.5" y="62.2">0</text>
<text x="300.9" y="62.5" transform="rotate(-90 300.9 62.5)">0.03</text>
<text x="103.7" y="66.2">0.01</text>
<text x="131" y="66.6" transform="rotate(-90 131 66.6)">0.01</text>
<text x="269.5" y="70.1" transform="rotate(-90 269.5 70.1)">0.01</text>
<text x="300.7" y="67" transform="rotate(-90 300.7 67)">0.01</text>
<text x="149.3" y="74.1" transform="rotate(-90 149.3 74.1)">0.01</text>
<text x="157.4" y="77.1">0.10</text>
<text x="323.8" y="75.5">0.04</text>
<text x="209.7" y="90" transform="rotate(-90 209.7 90)">0.05</text>
<text x="323.8" y="92.2">0.05</text>
<text x="87" y="117.1" transform="rotate(12 87 117.1)">14.50°</text>
<text x="121.3" y="125.5" transform="rotate(15 121.3 125.5)">45°</text>
<text x="153.8" y="122.3" transform="rotate(-90 153.8 122.3)">0.66</text>
<text x="269.5" y="123">0.03</text>
<text x="86" y="131.4">0</text>
<text x="134.7" y="126.6" transform="rotate(-90 134.7 126.6)">0</text>
<text x="139.6" y="134.2" transform="rotate(-15 139.6 134.2)">R0.01</text>
<text x="334.2" y="137.5">0.01</text>
<text x="59.7" y="142.7" transform="rotate(-90 59.7 142.7)">0.71</text>
<text x="73.6" y="144" transform="rotate(-90 73.6 144)">0.01</text>
<text x="81.2" y="142.8" transform="rotate(-90 81.2 142.8)">0.01</text>
<text x="85.9" y="139.1">0.01</text>
<text x="92.4" y="140.7" transform="rotate(-90 92.4 140.7)">0</text>
<text x="95.1" y="138.4" transform="rotate(-90 95.1 138.4)">0</text>
<text x="178" y="140.4" transform="rotate(-90 178 140.4)">0</text>
<text x="254.2" y="142.9" transform="rotate(-90 254.2 142.9)">0.01</text>
<text x="357.5" y="140.9" transform="rotate(-90 357.5 140.9)">0</text>
<text x="122.3" y="147.3" transform="rotate(-16 122.3 147.3)">45°</text>
<text x="105.6" y="154.6">0.30</text>
<text x="269.5" y="151.2">0.08</text>
<text x="143.3" y="172.7">0.01</text>
<text x="279.1" y="177.2">0.71</text>
<text x="109.8" y="184" transform="rotate(-90 109.8 184)">0.02</text>
<text x="128.7" y="184.3" transform="rotate(-90 128.7 184.3)">R0</text>
<text x="128.7" y="184.1">0</text>
<text x="132.2" y="183.3" transform="rotate(-90 132.2 183.3)">0</text>
<text x="132.9" y="183.9" transform="rotate(-90 132.9 183.9)">0</text>
<text x="160" y="185.1" transform="rotate(-90 160 185.1)">0.01</text>
<text x="135.3" y="188.1" transform="rotate(-90 135.3 188.1)">0.01</text>
<text x="135.3" y="191.1" transform="rotate(-90 135.3 191.1)">0.02</text>
<text x="326.7" y="186.7" transform="rotate(-15 326.7 186.7)">R0</text>
<text x="390.4" y="188.9" transform="rotate(-90 390.4 188.9)">0.05</text>
<text x="128.6" y="192.5">0.02</text>
<text x="142.4" y="192.1" transform="rotate(-90 142.4 192.1)">0</text>
<text x="233.4" y="195.5" transform="rotate(-45 233.4 195.5)">90°</text>
<text x="314.4" y="195.3">0.04</text>
<text x="316.4" y="195.1" transform="rotate(55 316.4 195.1)">0.01</text>
<text x="114.4" y="201.2">0.03</text>
<text x="148.7" y="198.8">0.01</text>
<text x="138.7" y="206.5">0.01</text>
<text x="216.8" y="205.3" transform="rotate(-90 216.8 205.3)">0.06</text>
<text x="302" y="204.7">0.10</text>
<text x="369" y="207.5" transform="rotate(-90 369 207.5)">0.01</text>
</g>
<text font-size="3.9" x="400.9" y="275.5">A3</text>
<text font-size="3.2" x="281.1" y="241.4">02.03.18</text>
<g font-size="2">
<text x="230.6" y="234.6">UNLESS OTHERWISE SPECIFIED:</text>
<text x="230.6" y="237.1">DIMENSIONS ARE IN MILLIMETERS</text>
<text x="230.6" y="239.6">SURFACE FINISH:</text>
<text x="264.4" y="234.6">FINISH:</text>
<text x="311.3" y="234.5">DEBURR AND</text>
<text x="311.3" y="237">BREAK SHARP</text>
<text x="311.3" y="239.5">EDGES</text>
<text x="342.6" y="236">DO NOT SCALE DRAWING</text>
<text x="383.3" y="236.2">REVISION</text>
<text x="230.6" y="242.1">TOLERANCES:</text>
<text x="232.2" y="244.6">LINEAR:</text>
<text x="232.2" y="247.1">ANGULAR:</text>
<text x="244.3" y="252">NAME</text>
<text x="260" y="251.9">SIGNATURE</text>
<text x="277.2" y="251.9">DATE</text>
<text x="330.1" y="251.9">TITLE:</text>
<text x="230.6" y="256.1">DRAWN MD. Shahewz Ahsan</text>
<text x="275.9" y="255.9">02.03.18</text>
<text x="230.9" y="260.3">CHK'D</text>
<text x="230.4" y="264.4">APPV'D</text>
<text x="231.1" y="268.8">MFG</text>
<text x="231.5" y="273">Q.A</text>
<text x="285.6" y="272.5">MATERIAL:</text>
<text x="330" y="272.5">DWG NO.</text>
<text x="285.6" y="285.5">WEIGHT:</text>
<text x="330.1" y="285.6">SCALE:1:10</text>
<text x="374.5" y="285.6">SHEET 1 OF 1</text>
</g>
</svg>
